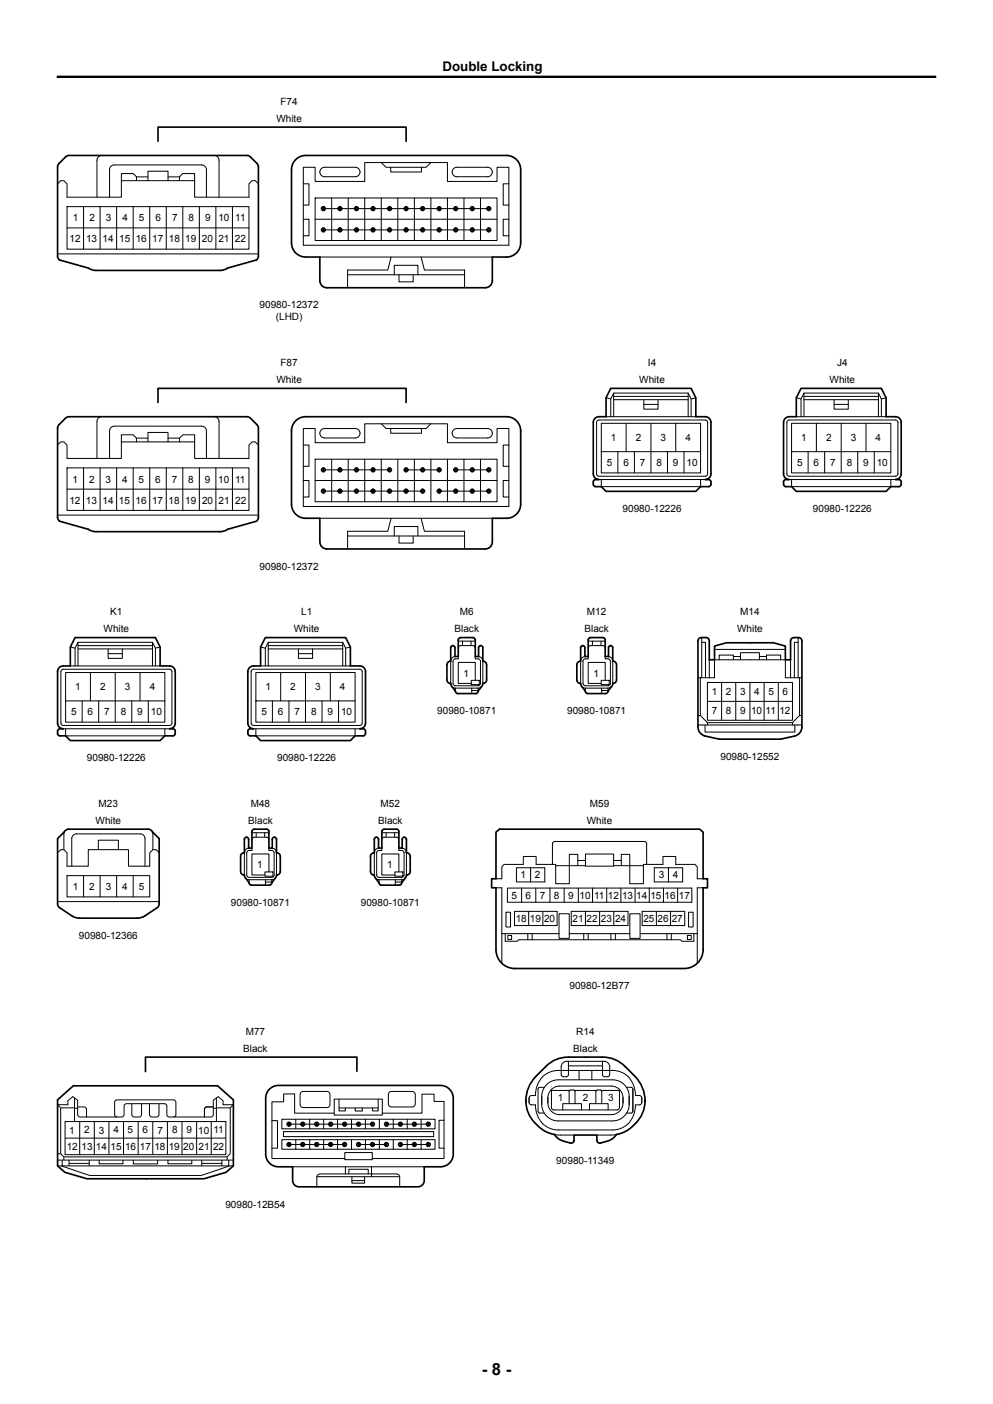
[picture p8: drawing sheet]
<svg xmlns="http://www.w3.org/2000/svg" width="210mm" height="297mm" viewBox="0 0 210 297" stroke-linecap="round" stroke-linejoin="round" font-family="sans-serif">
<g fill="none" stroke="#000" stroke-width=".21">
<path d="M12.2 38.9l.6-.7h.7l.7 .7v2.8h11.5v-3.5h15.5v3.5h11.5v-2.8l.6-.7h.7l.6 .7M21.5 32.9a1 1 0 0 0-1 1v7.8M28.9 38.2v-.8l-.7-.7h-2.5v1.5M28.9 37.4h2.4M31.3 38.2v-2h4.2v2M35.5 37.4h2.5M38 38.2v-.8l.7-.7h2.5v1.5M45.3 32.9a1 1 0 0 1 1 1v7.8M64.1 35.4h2.5v3h10.5v-4h17.5v4h10.5v-3h2.5v16.5h-43.5zM64.1 38.9h1.2v4.5h-1.2M67.9 35.7l.7-.3h6.5a1 1 0 0 1 1 1 1 1 0 0 1-1 1h-6.5a1 1 0 0 1-.9-.6 1 1 0 0 1 .2-1.1zM80.6 34.4l1 1h8.5l1-1"/>
<path d="M82.6 35.4v1h6.5v-1M95.9 35.7l.7-.3h6.5a1 1 0 0 1 1 1 1 1 0 0 1-1 1h-6.5a1 1 0 0 1-.9-.6 1 1 0 0 1 .2-1.1zM107.6 38.9h-1.2v4.5h1.2M12.2 53.7h42.4M14.2 43.7h38.5v9h-38.5zM14.2 48.2h38.5M17.7 43.7v9M21.2 43.7v9M23.2 41.7v-5.8a1 1 0 0 1 1-1h18.5a1 1 0 0 1 1 1v5.8M24.7 43.7v9M28.2 43.7v9M31.7 43.7v9"/>
<path d="M35.2 43.7v9M38.7 43.7v9M42.2 43.7v9M45.7 43.7v9M49.2 43.7v9M64.1 46.4h1.2v3.5h-1.2M66.6 41.9h38.5v9h-38.5zM66.6 46.4h38.5M67.6 54.4h36.5M68.3 44.4v-.6h.2v.6M68.3 48.9v-.6h.2v.6M68.4 44.1h35"/>
<path d="M68.4 48.6h35M70.1 41.9v9M71.8 44.4v-.6h.2v.6M71.8 48.9v-.6h.2v.6M73.5 58.1h24.7M73.6 41.9v9M75.3 44.4v-.6h.2v.6M75.3 48.9v-.6h.2v.6M77.1 41.9v9M78.8 44.4v-.6h.2v.6M78.8 48.9v-.6h.2v.6M80.6 41.9v9"/>
<path d="M82.3 44.4v-.6h.2v.6M82.3 48.9v-.6h.2v.6M82.7 54.4l-.7 2.7h-8.5v3.8M83.4 58.1v-2h5v2M84.1 41.9v9M84.4 58.1v1.5h3v-1.5M85.8 44.4v-.6h.2v.6M85.8 48.9v-.6h.2v.6M87.6 41.9v9M89.1 54.4l.7 2.7h8.4v3.8M89.3 44.4v-.6h.2v.6M89.3 48.9v-.6h.2v.6"/>
<path d="M91.1 41.9v9M92.8 44.4v-.6h.2v.6M92.8 48.9v-.6h.2v.6M94.6 41.9v9M96.3 44.4v-.6h.2v.6M96.3 48.9v-.6h.2v.6M98.1 41.9v9M99.8 44.4v-.6h.2v.6M99.8 48.9v-.6h.2v.6M100.3 48.6a.45 .45 0 0 1-.6 .4 .45 .45 0 0 1-.2-.7 .45 .45 0 0 1 .8 .1v.2M100.3 44.1a.45 .45 0 0 0-.6-.4 .45 .45 0 0 0-.2 .7 .45 .45 0 0 0 .8 0v-.3M101.6 41.9v9"/>
<path d="M103.3 44.4v-.6h.2v.6M103.3 48.9v-.6h.2v.6M107.6 46.4h-1.2v3.5h1.2M12.2 94.1l.6-.6h.7l.7 .6v2.9h11.5v-3.5h15.5v3.5h11.5v-2.9l.6-.6h.7l.6 .6M14.2 99h38.5v9h-38.5zM17.7 99v9M21.2 99v9M21.5 88.1a1 1 0 0 0-1 1v7.9M23.2 97v-5.9a1 1 0 0 1 1-1h18.5a1 1 0 0 1 1 1v5.9M24.7 99v9M28.2 99v9M28.9 93.5v-.8l-.7-.7h-2.5v1.5"/>
<path d="M28.9 92.7h2.4M31.3 93.5v-2h4.2v2M31.7 99v9M35.2 99v9M35.5 92.7h2.5M38 93.5v-.8l.7-.7h2.5v1.5M38.7 99v9M42.2 99v9M45.3 88.1a1 1 0 0 1 1 1v7.9M45.7 99v9M49.2 99v9M64.1 90.6h2.5v3h10.5v-4h17.5v4h10.5v-3h2.5v16.5h-43.5z"/>
<path d="M64.1 94.1h1.2v4.5h-1.2M66.6 97.1h38.5v9h-38.5zM67.9 90.9l.7-.3h6.5a1 1 0 0 1 1 1 1 1 0 0 1-1 1h-6.5a1 1 0 0 1-.9-.6 1 1 0 0 1 .2-1.1zM68.3 99.7v-.6h.2v.6M68.4 99.4h14M70.1 97.1v9M71.8 99.7v-.6h.2v.6M73.6 97.1v9M75.3 99.7v-.6h.2v.6M77.1 97.1v9M78.8 99.7v-.6h.2v.6M80.6 89.6l1 1h8.5l1-1"/>
<path d="M80.6 97.1v9M82.3 99.7v-.6h.2v.6M82.6 90.6v1h6.5v-1M84.1 97.1v9M85.8 99.7v-.6h.2v.6M85.9 99.4h7M87.6 97.1v9M89.3 99.7v-.6h.2v.6M91.1 97.1v9M92.8 99.7v-.6h.2v.6M94.6 97.1v9M95.9 90.9l.7-.3h6.5a1 1 0 0 1 1 1 1 1 0 0 1-1 1h-6.5a1 1 0 0 1-.9-.6 1 1 0 0 1 .2-1.1z"/>
<path d="M96.3 99.7v-.6h.2v.6M96.4 99.4h7M98.1 97.1v9M99.8 99.7v-.6h.2v.6M100.3 99.4a.45 .45 0 0 0-.6-.4 .45 .45 0 0 0-.2 .7 .45 .45 0 0 0 .8-.1v-.2M101.6 97.1v9M103.3 99.7v-.6h.2v.6M107.6 94.1h-1.2v4.5h1.2M126.2 89.1l.5-.3 22.7 .1 .3 .4-.1 11.2-.4 .2h-22.8l-.2-.5zM127.2 95.5h21v4.5h-21zM127.2 95.5v-6h21v6M128.2 88.1h19"/>
<path d="M128.2 84.2l1 .2M129.8 84.6h15.7M129.8 83.9h15.7M129.8 83.2v4.9M130.7 95.5v4.5M132.4 89.5v6M134.2 95.5v4.5M136.2 84.6v2h3v-2M136.2 85.6h3M137.7 89.5v10.5M141.2 95.5v4.5M142.9 89.5v6"/>
<path d="M144.7 95.5v4.5M145.5 83.2v4.9M146.2 88.1v-3.7l-.7-1.2h-15.7l-.6 1.2v3.7M147.2 84.2l-1 .2M166.5 89.1l.4-.3 22.7 .1 .3 .4-.1 11.2-.4 .2h-22.7l-.3-.5zM167.4 95.5h21v4.5h-21zM167.4 95.5v-6h21v6M168.4 88.1h19M168.4 84.2l1 .2M170 84.6h15.8M170 83.9h15.8M170 83.2v4.9"/>
<path d="M170.9 95.5v4.5M172.6 89.5v6M174.4 95.5v4.5M176.4 84.6v2h3v-2M176.4 85.6h3M177.9 89.5v10.5M181.4 95.5v4.5M183.1 89.5v6M184.9 95.5v4.5M185.8 83.2v4.9M186.4 88.1v-3.7l-.6-1.2h-15.8l-.6 1.2v3.7M187.4 84.2l-1 .2"/>
<path d="M12.2 109h42.4M14.2 103.5h38.5M64.1 101.6h1.2v3.5h-1.2M66.6 101.6h38.5M67.6 109.6h36.5M68.3 104.2v-.6h.2v.6M68.4 103.9h21M71.8 104.2v-.6h.2v.6M73.5 113.4h24.7M75.3 104.2v-.6h.2v.6M78.8 104.2v-.6h.2v.6M82.3 104.2v-.6h.2v.6"/>
<path d="M82.7 109.6l-.7 2.8h-8.5v3.7M83.4 113.4v-2h5v2M84.4 113.4v1.5h3v-1.5M85.8 104.2v-.6h.2v.6M89.1 109.6l.7 2.8h8.4v3.7M89.3 104.2v-.6h.2v.6M92.8 104.2v-.6h.2v.6M92.9 103.9h10.5M96.3 104.2v-.6h.2v.6M99.8 104.2v-.6h.2v.6M100.3 103.9a.45 .45 0 0 1-.6 .4 .45 .45 0 0 1-.2-.7 .45 .45 0 0 1 .8 .1v.2M103.3 104.2v-.6h.2v.6"/>
<path d="M107.6 101.6h-1.2v3.5h1.2M126.7 101.4h22.5M127.2 101.4v1.5h21v-1.5M166.9 101.4h22.5M167.4 101.4v1.5h21v-1.5M14.9 136.9l1 .2M16.5 137.3h15.7M16.5 136.6h15.7M16.5 135.9v5M22.9 137.3v2h3v-2M22.9 138.3h3M32.2 135.9v5"/>
<path d="M33.9 136.9l-1 .2M55.1 136.9l1 .2M56.7 137.3h15.8M56.7 136.6h15.8M56.7 135.9v5M63.1 137.3v2h3v-2M63.1 138.3h3M72.5 135.9v5M74.1 136.9l-1 .2M96.2 138.9a.99 .99 0 0 0-.9 1v4.7M96.9 138.9v.5h-.8l-.3 .5 .1 4.9 .4 .3h4.8l.4-.3 .1-.2v-4.7l-.2-.5h-.9v-.5M96.9 135.6h3.6"/>
<path d="M97.8 135.6v1M99.6 135.6v1M100.5 137.1l-.2-.5h-.3h-2.6l-.4 .2-.1 .3M101.2 138.9a.99 .99 0 0 1 .9 1v4.7M123.7 138.9a.99 .99 0 0 0-.9 1v4.7M124.4 138.9v.5h-.9l-.2 .5 .1 4.9 .4 .3h4.8l.4-.3 .1-.2v-4.7l-.3-.5h-.8v-.5M124.4 135.6h3.6M125.3 135.6v1M127.1 135.6v1M128 137.1l-.3-.5h-.2h-2.6l-.4 .2-.1 .3M128.7 138.9a.99 .99 0 0 1 .9 1v4.7M148.4 135.9h.8v7.5"/>
<path d="M148.4 134.9v8.5M150 139.6v3.8M151.1 137.4h15M152.1 139.6v-1h3v1M155.1 138.9h1.5M156.6 139.6v-1.5h4v1.5M160.6 138.9h1.5M162.1 139.6v-1h3v1M167.2 139.6v3.8M168.8 135.9h-.8v7.5M168.8 134.9v8.5M12.9 141.8l.5-.2h22.7l.3 .5-.1 11.1-.4 .3-22.8-.1-.2-.4z"/>
<path d="M13.4 154.2h22.5M13.9 148.3h21v4.5h-21zM13.9 148.3v-6h21v6M13.9 154.2v1.5h21v-1.5M14.9 140.9h19M17.4 148.3v4.5M19.1 142.3v6M20.9 148.3v4.5M24.4 142.3v10.5M27.9 148.3v4.5M29.6 142.3v6M31.4 148.3v4.5"/>
<path d="M32.9 140.9v-3.8l-.7-1.2h-15.7l-.6 1.2v3.8M53.2 141.8l.4-.2h22.8l.2 .5-.1 11.1-.4 .3-22.7-.1-.3-.4zM53.6 154.2h22.5M54.1 148.3h21v4.5h-21zM54.1 148.3v-6h21v6M54.1 154.2v1.5h21v-1.5M55.1 140.9h19M57.6 148.3v4.5M59.4 142.3v6M61.1 148.3v4.5M64.6 142.3v10.5M68.1 148.3v4.5"/>
<path d="M69.9 142.3v6M71.6 148.3v4.5M73.1 140.9v-3.8l-.6-1.2h-15.8l-.6 1.2v3.8M95.6 145.3l.7 .3M96.3 145.6h4.8M96.3 145.6v.6M99.7 143.9h1.7v.9h-1.7zM99.8 145.6v1.1M99.8 146.1h1.3M100.5 143.9v-3.8h-3.6v4.5h2.8M101.1 145.6v.6M101.8 145.3l-.7 .3"/>
<path d="M123.1 145.3l.7 .3M123.8 145.6h4.8M123.8 145.6v.6M127.1 143.9h1.7v.9h-1.7zM127.2 146.1h1.4M127.2 145.6v1.1M128 143.9v-3.8h-3.6v4.5h2.7M128.6 145.6v.6M129.3 145.3l-.7 .3M147.6 143.4h3.5v-3.8h15v3.8h3.5M147.6 153.4h22M147.6 151.4h.5"/>
<path d="M148.1 151.4l1.5 1.5M148.1 143.4v8M149.1 153.4v1.5h19v-1.5M149.6 144.4h18v8h-18zM149.6 148.4h18M149.6 152.9h18M149.6 152.9v.5M152.6 144.4v8M155.6 144.4v8M158.6 144.4v8M161.6 144.4v8M164.6 144.4v8"/>
<path d="M167.6 152.9v.5M169.1 151.4h.5M169.1 151.4l-1.5 1.5M169.1 143.4v8M13.6 176l-.1 3.7M20.8 179.7v-2h4.2v2M32.2 176l.1 3.7M52.6 179.4a.99 .99 0 0 0-.9 1v4.7M53.3 179.4v.5l-.9 .1-.2 .4v4.9l.5 .3h4.8l.4-.3 .1-.2v-4.7l-.3-.4-.8-.1v-.5M53.3 176.2h3.6M54.2 176.2v.9M56 176.2v.9"/>
<path d="M56.9 177.6l-.3-.4-.2-.1h-2.6l-.5 .2v.3M57.6 179.4a.99 .99 0 0 1 .9 1v4.7M80.1 179.4a.99 .99 0 0 0-.9 1v4.7M80.8 179.4v.5l-.9 .1-.2 .4v4.9l.5 .3h4.8l.4-.3 .1-.2v-4.7l-.3-.4-.8-.1v-.5M80.8 176.2h3.6M81.7 176.2v.9M83.5 176.2v.9M84.4 177.6l-.3-.4-.2-.1h-2.6l-.5 .2v.3M85.1 179.4a.99 .99 0 0 1 .9 1v4.7M12.2 180.4l.6-.7h.7l.7 .7v2.8h4.5v-3.5h8.5v3.5h4.5v-2.8l.6-.7h.7l.7 .7M12.2 190.7h21.5M14.2 185.2h17.5v4.5h-17.5z"/>
<path d="M15.2 183.2v-5.8a1 1 0 0 1 1-1h13.5a1 1 0 0 1 1 1v5.8M17.7 185.2v4.5M21.2 185.2v4.5M24.7 185.2v4.5M28.2 185.2v4.5M52 185.8l.7 .3M52.7 186.1h4.8M52.7 186.1v.6M56 184.4h1.7v.9h-1.7zM56.1 186.1v1.1M56.1 186.6h1.4M56.9 184.4v-3.8h-3.6v4.5h2.7"/>
<path d="M57.5 186.1v.6M58.2 185.8l-.7 .3M79.4 185.8l.8 .3M80.2 186.1h4.8M80.2 186.1v.6M83.5 184.4h1.7v.9h-1.7zM83.6 186.6h1.4M83.6 186.1v1.1M84.4 184.4v-3.8h-3.6v4.5h2.7M85 186.1v.6M85.7 185.8l-.7 .3M104.9 187.8h1.2v16"/>
<path d="M106.1 197.5h12.1M106.9 197.5v1.6h2.5l.3-.3h2.8M107 193h1v3.1h-1zM107.3 187.9h39v3h-39zM107.4 197.9h.8v.8h-.8zM108.8 192.8h9v3h-9zM109.2 183.6h6v3h-6zM110.3 187.9v3M111.6 197.5v1.3M111.8 192.8v3M112.2 183.6v3M112.5 197.5v1.3"/>
<path d="M113.3 187.9v3M114.8 192.8v3M116.3 187.9v3M116.8 182.9v-4.4l.1-.2 .4-.3h19l.4 .3 .1 .2v4.4M117.5 183.1h6.3M118.2 193.3h2.2v5.2h-2.2zM119.3 187.9v3M120.4 197.5h12.8M120.8 192.8h12v3h-12zM122.2 183.1v-2.4h-1.8v6.2h-2.9v-4h-4.1v-1.7h-2.7v1.7h-4.1l-.5 .5v2.5h-1.2M122.2 182h1.6M122.3 187.9v3"/>
<path d="M123.5 197.5v1.3M123.8 192.8v3M123.8 180.7h6v2.5h-6zM124.4 197.5v1.3M125.3 187.9v3M126.8 192.8v3M128.3 187.9v3M129.2 197.5v1.3M129.8 183.1h6.3M129.8 182h1.6M129.8 192.8v3M130.1 197.5v1.3"/>
<path d="M131.3 187.9v3M133.2 193.3h2.2v5.2h-2.2zM134.3 187.9v3M135.4 197.5h12.1M135.8 192.8h9v3h-9zM136.8 182.9h-.7v4h-2.9v-6.2h-1.8v2.4M136.8 182.9h3.4v-1.7h2.7v1.7h4.1l.5 .5v2.5h1.2M137.3 187.9v3M138.4 183.6h6v3h-6zM138.8 192.8v3M140.3 187.9v3M141 197.5v1.3"/>
<path d="M141.4 183.6v3M141.8 192.8v3M142 197.5v1.3M143.3 187.9v3M145.4 197.9h.8v.8h-.8zM145.6 193h1v3.1h-1zM146.7 197.5v1.6h-2.5l-.3-.3h-31.4M148.7 187.8h-1.2v16M12.8 234.4l-.6-.7h2.2v-.9l1-.8 1 .8v3l.3 .4 .2 .1 9.1-.1 .2-.4 .1-2.1 .4-.2h8.3l.3 .5 .1 2 .4 .3h8.8l.4-.3 .1-.2v-3l1-.8 1.1 .8v.9h2.2l-.7 .7M12.8 234.4h3M12.8 234.4v9.7M13.8 237.3h34v7h-34z"/>
<path d="M15.8 232.3v5M15.8 234.4h.6M16.4 234.2h1.4l.4 .2 .1 1.9M16.9 237.3v7M19.9 237.3v7M23 237.3v7M24.7 236.3l-.2-.1-.3-.4v-2.6l.1-.3 .4-.2h12.3l.2 .5v2.6l-.1 .2-.4 .3M26.1 237.3v7M27.9 233.5v2.3l.2 .4 .3 .1h1l.5-.3v-2.5M29.2 237.3v7M31.6 233.5v2.3l.3 .4 .2 .1h1l.5-.3v-2.5M32.3 237.3v7"/>
<path d="M35.4 237.3v7M38.5 237.3v7M41.6 237.3v7M44.7 237.3v7M45.1 234.2h-1.4l-.4 .2-.1 1.9M45.1 234.4h.7M45.8 234.4h2.9M45.8 232.3v5M48.7 234.4v9.7l-.7 .6M57.5 237.1h1.2v5.8h-1.2M59.6 236.8h32.4v2h-32.4zM59.9 239.4h31.8v1h-31.8z"/>
<path d="M61 238.1v-.6h.2v.6M61.1 237.8h17.7M62.6 236.8v2M63.7 231.1l.4-.2h5a.67 .67 0 0 1 .7 .7v2a.67 .67 0 0 1-.7 .7h-5a.67 .67 0 0 1-.6-.7v-2zM63.9 238.1v-.6h.2v.6M65.5 236.8v2M66.9 238.1v-.6h.2v.6M68.4 236.8v2M69.8 238.1v-.6h.2v.6M70.7 232.5h10.2v3.4h-10.2zM70.7 235.5h-8.4v-4.1h-2.3v1.7h-2.5v12h15.4M71.4 236.8v2"/>
<path d="M71.7 232.5v2.5h1.3v-.6M71.7 234.4h8.3M72.8 238.1v-.6h.2v.6M74.3 236.8v2M75.1 234.4v.6h1.5v-.6M75.7 238.1v-.6h.2v.6M77.3 236.8v2M78.7 238.1v-.6h.2v.6M80 232.5v2.5h-1.2v-.6M80.2 236.8v2M80.9 235.5h8.3v-4h2.6v1.5h2.1v12.1h-15.2M81.6 238.1v-.6h.2v.6"/>
<path d="M81.7 237.8h8.9M82.3 231.1l.5-.2h4.3a.67 .67 0 0 1 .7 .7v1.9a.68 .68 0 0 1-.7 .7h-4.3a.67 .67 0 0 1-.7-.7v-1.9zM83.2 236.8v2M84.6 238.1v-.6h.2v.6M86.1 236.8v2M87.5 238.1v-.6h.2v.6M89.1 236.8v2M90.5 238.1v-.6h.2v.6M93.9 237h-1.1v5.9h1.1M114.8 227.7l1.5-.9 1.2-.3 12-.1a4.9 4.9 0 0 1 4.9 5.3h.8l.5 .3v1.2l-.2 .5h-1.1a5 5 0 0 1-4.9 5.3h-11.4a4.9 4.9 0 0 1-4.9-5.3h-.8l-.4-.2-.1-1.2 .3-.5 1-.1 .2-1.2 .3-1.2zM115.1 230h-1l-.3 .4v4.7l.2 .3 1.1 .1M115.6 229.4a3.5 3.5 0 0 1 2.5-1h11.5a3.5 3.5 0 0 1 3.5 3.5 4.8 4.8 0 0 1-1.1 4.2 3.5 3.5 0 0 1-2.4 1h-11.5a3.5 3.5 0 0 1-3.5-3.5 4.8 4.8 0 0 1 1-4.2z"/>
<path d="M116.8 230.3l1-.5 .6-.1h10.9a2.5 2.5 0 0 1 2.5 2.5 2.83 2.83 0 0 1-2 3.5l-11.4 .1a2.5 2.5 0 0 1-2.5-2.5 3.1 3.1 0 0 1 .9-3zM117.3 240l4.1 .1M119 234.8v-1.3h4v1.3M120.2 224.5v3.1a1.12 1.12 0 0 1-1.3 .1l-.2-.4v-1.6a1.17 1.17 0 0 1 1.2-1.2h7.9a1.17 1.17 0 0 1 1.1 1.2v1.9a1.12 1.12 0 0 1-1.3 .1l-.2-.4v-2.8M120.2 225.5h7.2M120.4 233.5v-2.8l.3-.1h.6l.3 .3v2.6M120.5 230.7h-3.9v3.6l.3 .4h13.9l.2-.4v-3.6h-3.8M121.5 230.7h4.6M122.5 226.4v2M124.7 234.8v-1.3h3.9v1.3M125.2 226.4v2M126 233.5v-2.6l.4-.3h.5l.3 .1 .1 2.8"/>
<path d="M130.4 240l-4.2 .1M132.5 230h1l.3 .4v4.7l-.1 .3-1.2 .1M12.2 245.4h37.2M12.2 246.6h37.2M12.2 244.1h.6M12.8 244.1l.7 .6M13 246.6l5.9 2.1h23.7l6-2.1M13.2 245.4v1.2M13.5 244.7h34.5M13.5 244.7v.7M13.8 240.8h34M14.6 245.4v1.2"/>
<path d="M14.6 246.1h4.3M18.9 245.4v1.2M21 245.4v.8h5v-.8M28.2 245.4v.8h5.1v-.8M35.5 245.4v.8h5.1v-.8M42.7 246.1h4.2M42.7 245.4v1.2M46.9 245.4v1.2M48 244.7v.7M48.4 245.4v1.2M59.6 241.1h32.4v2h-32.4zM61 242.4v-.6h.2v.6"/>
<path d="M61.1 242.1h11.8M61.9 246.8h27.8M62.6 241.1v2M63.9 242.4v-.6h.2v.6M65.5 241.1v2M66.9 242.4v-.6h.2v.6M67 251.1v-2.1a.68 .68 0 0 1 .7-.7h16.2a.68 .68 0 0 1 .6 .7v2.1M67 248.9h17.5M68.4 241.1v2M69.8 242.4v-.6h.2v.6M71.4 241.1v2M72.8 242.4v-.6h.2v.6"/>
<path d="M72.9 243.8h5.8v1.5h-5.8zM73 246.8v1.5M73.8 248.3v-1h4.1v1M74.3 241.1v2M74.4 248.9v1.4h2.7v-1.4M74.4 249.7h2.7M75.7 242.4v-.6h.2v.6M75.8 242.1h5.9M77.3 241.1v2M78.6 246.8v2.1M78.7 242.4v-.6h.2v.6M80.2 241.1v2"/>
<path d="M81.6 242.4v-.6h.2v.6M83.2 241.1v2M84.6 242.4v-.6h.2v.6M84.7 242.1h5.9M86.1 241.1v2M87.5 242.4v-.6h.2v.6M89.1 241.1v2M90.5 242.4v-.6h.2v.6"/>
<circle cx="68.4" cy="48.6" r=".45"/>
<circle cx="68.4" cy="48.6" r=".34"/>
<circle cx="68.4" cy="44.1" r=".45"/>
<circle cx="68.4" cy="44.1" r=".34"/>
<circle cx="71.9" cy="48.6" r=".45"/>
<circle cx="71.9" cy="48.6" r=".34"/>
<circle cx="71.9" cy="44.1" r=".45"/>
<circle cx="71.9" cy="44.1" r=".34"/>
<circle cx="75.4" cy="48.6" r=".45"/>
<circle cx="75.4" cy="48.6" r=".34"/>
<circle cx="75.4" cy="44.1" r=".45"/>
<circle cx="75.4" cy="44.1" r=".34"/>
<circle cx="78.9" cy="48.6" r=".45"/>
<circle cx="78.9" cy="48.6" r=".34"/>
<circle cx="78.9" cy="44.1" r=".45"/>
<circle cx="78.9" cy="44.1" r=".34"/>
<circle cx="82.4" cy="48.6" r=".45"/>
<circle cx="82.4" cy="48.6" r=".34"/>
<circle cx="82.4" cy="44.1" r=".45"/>
<circle cx="82.4" cy="44.1" r=".34"/>
<circle cx="85.9" cy="48.6" r=".45"/>
<circle cx="85.9" cy="48.6" r=".34"/>
<circle cx="85.9" cy="44.1" r=".45"/>
<circle cx="85.9" cy="44.1" r=".34"/>
<circle cx="89.4" cy="48.6" r=".45"/>
<circle cx="89.4" cy="48.6" r=".34"/>
<circle cx="89.4" cy="44.1" r=".45"/>
<circle cx="89.4" cy="44.1" r=".34"/>
<circle cx="92.9" cy="48.6" r=".45"/>
<circle cx="92.9" cy="48.6" r=".34"/>
<circle cx="92.9" cy="44.1" r=".45"/>
<circle cx="92.9" cy="44.1" r=".34"/>
<circle cx="96.4" cy="48.6" r=".45"/>
<circle cx="96.4" cy="48.6" r=".34"/>
<circle cx="96.4" cy="44.1" r=".45"/>
<circle cx="96.4" cy="44.1" r=".34"/>
<circle cx="99.9" cy="48.6" r=".34"/>
<circle cx="99.9" cy="44.1" r=".34"/>
<circle cx="103.4" cy="48.6" r=".45"/>
<circle cx="103.4" cy="48.6" r=".34"/>
<circle cx="103.4" cy="44.1" r=".45"/>
<circle cx="103.4" cy="44.1" r=".34"/>
<circle cx="68.4" cy="99.4" r=".45"/>
<circle cx="68.4" cy="99.4" r=".34"/>
<circle cx="71.9" cy="99.4" r=".45"/>
<circle cx="71.9" cy="99.4" r=".34"/>
<circle cx="75.4" cy="99.4" r=".45"/>
<circle cx="75.4" cy="99.4" r=".34"/>
<circle cx="78.9" cy="99.4" r=".45"/>
<circle cx="78.9" cy="99.4" r=".34"/>
<circle cx="82.4" cy="99.4" r=".45"/>
<circle cx="82.4" cy="99.4" r=".34"/>
<circle cx="85.9" cy="99.4" r=".45"/>
<circle cx="85.9" cy="99.4" r=".34"/>
<circle cx="89.4" cy="99.4" r=".45"/>
<circle cx="89.4" cy="99.4" r=".34"/>
<circle cx="92.9" cy="99.4" r=".45"/>
<circle cx="92.9" cy="99.4" r=".34"/>
<circle cx="96.4" cy="99.4" r=".45"/>
<circle cx="96.4" cy="99.4" r=".34"/>
<circle cx="99.9" cy="99.4" r=".34"/>
<circle cx="103.4" cy="99.4" r=".45"/>
<circle cx="103.4" cy="99.4" r=".34"/>
<circle cx="68.4" cy="103.9" r=".45"/>
<circle cx="68.4" cy="103.9" r=".34"/>
<circle cx="71.9" cy="103.9" r=".45"/>
<circle cx="71.9" cy="103.9" r=".34"/>
<circle cx="75.4" cy="103.9" r=".45"/>
<circle cx="75.4" cy="103.9" r=".34"/>
<circle cx="78.9" cy="103.9" r=".45"/>
<circle cx="78.9" cy="103.9" r=".34"/>
<circle cx="82.4" cy="103.9" r=".45"/>
<circle cx="82.4" cy="103.9" r=".34"/>
<circle cx="85.9" cy="103.9" r=".45"/>
<circle cx="85.9" cy="103.9" r=".34"/>
<circle cx="89.4" cy="103.9" r=".45"/>
<circle cx="89.4" cy="103.9" r=".34"/>
<circle cx="92.9" cy="103.9" r=".45"/>
<circle cx="92.9" cy="103.9" r=".34"/>
<circle cx="96.4" cy="103.9" r=".45"/>
<circle cx="96.4" cy="103.9" r=".34"/>
<circle cx="99.9" cy="103.9" r=".34"/>
<circle cx="103.4" cy="103.9" r=".45"/>
<circle cx="103.4" cy="103.9" r=".34"/>
<circle cx="61.1" cy="237.8" r=".45"/>
<circle cx="61.1" cy="237.8" r=".35"/>
<circle cx="64" cy="237.8" r=".45"/>
<circle cx="64" cy="237.8" r=".35"/>
<circle cx="67" cy="237.8" r=".45"/>
<circle cx="67" cy="237.8" r=".35"/>
<circle cx="69.9" cy="237.8" r=".45"/>
<circle cx="69.9" cy="237.8" r=".35"/>
<circle cx="72.9" cy="237.8" r=".45"/>
<circle cx="72.9" cy="237.8" r=".35"/>
<circle cx="75.8" cy="237.8" r=".45"/>
<circle cx="75.8" cy="237.8" r=".35"/>
<circle cx="78.8" cy="237.8" r=".45"/>
<circle cx="78.8" cy="237.8" r=".35"/>
<circle cx="81.7" cy="237.8" r=".35"/>
<circle cx="81.7" cy="237.8" r=".45"/>
<circle cx="84.7" cy="237.8" r=".45"/>
<circle cx="84.7" cy="237.8" r=".35"/>
<circle cx="87.6" cy="237.8" r=".45"/>
<circle cx="87.6" cy="237.8" r=".35"/>
<circle cx="90.6" cy="237.8" r=".35"/>
<circle cx="90.6" cy="237.8" r=".45"/>
<circle cx="61.1" cy="242.1" r=".45"/>
<circle cx="61.1" cy="242.1" r=".35"/>
<circle cx="64" cy="242.1" r=".45"/>
<circle cx="64" cy="242.1" r=".35"/>
<circle cx="67" cy="242.1" r=".45"/>
<circle cx="67" cy="242.1" r=".35"/>
<circle cx="69.9" cy="242.1" r=".45"/>
<circle cx="69.9" cy="242.1" r=".35"/>
<circle cx="72.9" cy="242.1" r=".45"/>
<circle cx="72.9" cy="242.1" r=".35"/>
<circle cx="75.8" cy="242.1" r=".45"/>
<circle cx="75.8" cy="242.1" r=".35"/>
<circle cx="78.8" cy="242.1" r=".45"/>
<circle cx="78.8" cy="242.1" r=".35"/>
<circle cx="81.7" cy="242.1" r=".35"/>
<circle cx="81.7" cy="242.1" r=".45"/>
<circle cx="84.7" cy="242.1" r=".45"/>
<circle cx="84.7" cy="242.1" r=".35"/>
<circle cx="87.6" cy="242.1" r=".45"/>
<circle cx="87.6" cy="242.1" r=".35"/>
<circle cx="90.6" cy="242.1" r=".35"/>
<circle cx="90.6" cy="242.1" r=".45"/>
</g>
<g fill="none" stroke="#000" stroke-width=".35">
<path d="M13.9 33.2l.7-.3h37.6l.5 .1 1.7 1.6 .2 .7v18.9l-.1 .4-.3 .4-6 1.7-1 .4-.7 .1h-26.5l-7.4-2.2-.3-.4-.1-.4v-18.9l.3-.7zM33.4 29.9v-3h52.5v3M62.3 34a2.99 2.99 0 0 1 2.3-1.1h42.5a3 3 0 0 1 3 3v15.5a3 3 0 0 1-3 3h-3v5a1.5 1.5 0 0 1-1.5 1.5h-33.5a1.5 1.5 0 0 1-1.5-1.5v-5h-3a3 3 0 0 1-3-3v-15.5l.1-.7zM13.9 88.4l.7-.3h37.6l.5 .2 1.7 1.6 .2 .7v18.8l-.1 .5-.3 .4-6 1.7-1 .4-.7 .1-26.5-.1-7.4-2.1-.3-.4-.1-.5v-18.8l.3-.7zM33.4 85.2v-3h52.5v3M62.3 89.3a2.99 2.99 0 0 1 2.3-1.2h42.5a3 3 0 0 1 3 3v15.5a3 3 0 0 1-3 3h-3v5a1.5 1.5 0 0 1-1.5 1.5h-33.5a1.5 1.5 0 0 1-1.5-1.5v-5h-3a3 3 0 0 1-3-3v-15.5l.1-.6zM129.2 82.2h17l1 2v3.9h2a1.2 1.2 0 0 1 1.2 1.2v10.9a1.2 1.2 0 0 1-1.2 1.2l.9 .1a.97 .97 0 0 1 0 1.4h-1.9l-1 1h-19l-1-1h-1.5a.97 .97 0 0 1 0-1.4l1-.1a1.2 1.2 0 0 1-1.2-1.2v-10.9a1.2 1.2 0 0 1 1.2-1.2h1.5v-3.9zM169.4 82.2h17l1 2v3.9h2a1.2 1.2 0 0 1 1.2 1.2v10.9a1.2 1.2 0 0 1-1.2 1.2l.9 .1a.97 .97 0 0 1 0 1.4h-1.9l-1 1h-19l-1-1h-1.4a.97 .97 0 0 1 0-1.4l.9-.1a1.2 1.2 0 0 1-1.2-1.2v-10.9a1.2 1.2 0 0 1 1.2-1.2h1.5v-3.9zM15.9 134.9h17l1 2v4h2a1.2 1.2 0 0 1 1.2 1.2v10.9a1.2 1.2 0 0 1-1.2 1.2h.9a.97 .97 0 0 1 0 1.4l-1.9 .1-1 1h-19l-1-1-1.5-.1a.97 .97 0 0 1 0-1.4h1a1.2 1.2 0 0 1-1.2-1.2v-10.9a1.2 1.2 0 0 1 1.2-1.2h1.5v-4zM56.1 134.9h17l1 2v4h2a1.2 1.2 0 0 1 1.2 1.2v10.9a1.2 1.2 0 0 1-1.2 1.2h1a.97 .97 0 0 1 0 1.4l-2 .1-1 1h-19l-1-1-1.4-.1a.97 .97 0 0 1 0-1.4h.9a1.2 1.2 0 0 1-1.2-1.2v-10.9a1.2 1.2 0 0 1 1.2-1.2h1.5v-4zM97 135.1l.4-.2h2.6l.4 .2 .1 3.8h.7v-1.9a.45 .45 0 0 1 .5-.4 .45 .45 0 0 1 .4 .4l.1 2.9a.75 .75 0 0 1 .7 .7v3.2a.75 .75 0 0 1-.8 .8 2.53 2.53 0 0 1-1 1.6l-.1 .3-.4 .2h-3.8l-.2-.1-.3-.4a2.52 2.52 0 0 1-1-1.6 .75 .75 0 0 1-.8-.8v-3.2a.75 .75 0 0 1 .8-.7v-2.9a.45 .45 0 0 1 .5-.4 .45 .45 0 0 1 .4 .4v1.9h.7zM124.5 135.1l.4-.2h2.6l.4 .2 .1 3.8h.7v-1.9a.45 .45 0 0 1 .4-.4 .45 .45 0 0 1 .5 .4v2.9a.75 .75 0 0 1 .8 .7v3.2a.75 .75 0 0 1-.8 .8 2.53 2.53 0 0 1-1 1.6l-.1 .3-.4 .2h-3.8l-.3-.1-.2-.4a2.52 2.52 0 0 1-1-1.6h-.1a.75 .75 0 0 1-.7-.8v-3.2a.75 .75 0 0 1 .8-.7v-2.9a.45 .45 0 0 1 .4-.4 .45 .45 0 0 1 .5 .4v1.9h.7z"/>
<path d="M147.8 135.1a1.97 1.97 0 0 1 2 0l.2 .5v4h1.1v-2.9l2.5-.7h10l2.5 .7v2.9h1.1v-4a.7 .7 0 0 1 .7-.7h1a.7 .7 0 0 1 .7 .7v18.2a1.98 1.98 0 0 1-1.6 1.9l-2.9 .7h-13l-2.9-.7a1.98 1.98 0 0 1-1.6-1.9v-18.2zM13.8 175.7l.7-.3h16.8l.6 .2 1.8 1.8v13.8l-.3 .7-3 2-1.4 .3h-12.5l-1-.3-2.9-1.9-.3-.3-.1-.5v-13.8zM80.8 175.7l.5-.3h2.6l.4 .3 .1 3.7h.7v-1.8a.45 .45 0 0 1 .4-.5 .45 .45 0 0 1 .5 .5v2.8a.75 .75 0 0 1 .8 .7v3.2a.75 .75 0 0 1-.8 .8 2.53 2.53 0 0 1-1 1.6l-.1 .3-.4 .2h-3.8h-.3l-.2-.5a2.52 2.52 0 0 1-1-1.6h-.1a.75 .75 0 0 1-.7-.8v-3.2a.75 .75 0 0 1 .8-.7v-2.8a.45 .45 0 0 1 .4-.5 .45 .45 0 0 1 .5 .5v1.8h.7zM104.9 176l.7-.6h42.4l.7 .6v9.9h.9v1.9h-.9v13.1a4 4 0 0 1-4 4h-35.8a4 4 0 0 1-4-4v-13.1h-.9v-1.9h.9zM51.6 180.4a.75 .75 0 0 0-.7 .7v3.2a.75 .75 0 0 0 .7 .8M51.6 180.4h.1M51.6 185.1h.1M51.7 180.4v-2.8a.45 .45 0 0 1 .4-.5 .45 .45 0 0 1 .5 .5v1.8h.7v-3.5v-.2l.5-.3h2.6l.4 .3 .1 3.7h.7v-1.8a.45 .45 0 0 1 .4-.5 .45 .45 0 0 1 .5 .5v2.8a.75 .75 0 0 1 .8 .7v3.2a.75 .75 0 0 1-.8 .8 2.53 2.53 0 0 1-1 1.6l-.1 .3-.4 .2h-3.8h-.3l-.2-.5a2.53 2.53 0 0 1-1-1.6M12.2 232.7l3.3-3h30.5l3.4 3v13.9l-1.6 1.4-4.7 1.4h-24.7l-4.7-1.4-1.5-1.4zM57.2 230.2l1.1-.5 .6-.1h34.3a2.7 2.7 0 0 1 2.7 2.7v11.8a2.7 2.7 0 0 1-2.7 2.7h-3.5v2.9a1.35 1.35 0 0 1-1.3 1.4h-25.2a1.35 1.35 0 0 1-1.3-1.4v-2.9h-3a2.7 2.7 0 0 1-2.7-2.7v-11.8a2.7 2.7 0 0 1 1-2.1zM75.5 226.6v-3h-44.7v3.1M115.4 225.6a6.6 6.6 0 0 1 4.8-2h7.2a6.6 6.6 0 0 1 4.8 2 12.7 12.7 0 0 1 3.7 4.5l.4 1.4 .1 1.5v-.2a7.8 7.8 0 0 1-6 7.2l-.7 .7a5.6 5.6 0 0 1-2.8 1.1h-.1a.6 .6 0 0 1-.6-.6v-1.1h-4.8v1.3a.6 .6 0 0 1-.8 .4 4.3 4.3 0 0 1-3.3-1.8 7.8 7.8 0 0 1-6.1-7.2v.2a7.4 7.4 0 0 1 2.3-5.4z"/>
</g>
<path d="M12 16.3h186" fill="none" stroke="#000" stroke-width=".5"/>
<text font-size="3.5" x="101.9" y="290.9">- 8 -</text>
<text font-size="2.8" x="93.6" y="15.1">Double Locking</text>
<g font-size="2.1">
<text x="59.3" y="22.2">F74</text>
<text x="58.4" y="25.7">White</text>
<text x="15.4" y="46.7">1</text>
<text x="18.9" y="46.7">2</text>
<text x="22.4" y="46.7">3</text>
<text x="25.9" y="46.7">4</text>
<text x="29.4" y="46.7">5</text>
<text x="32.9" y="46.7">6</text>
<text x="36.4" y="46.7">7</text>
<text x="39.9" y="46.7">8</text>
<text x="43.4" y="46.7">9</text>
<text x="46.2" y="46.7">10</text>
<text x="49.8" y="46.7">11</text>
<text x="14.7" y="51.2">12</text>
<text x="18.2" y="51.2">13</text>
<text x="21.7" y="51.2">14</text>
<text x="25.2" y="51.2">15</text>
<text x="28.7" y="51.2">16</text>
<text x="32.2" y="51.2">17</text>
<text x="35.7" y="51.2">18</text>
<text x="39.2" y="51.2">19</text>
<text x="42.7" y="51.2">20</text>
<text x="46.2" y="51.2">21</text>
<text x="49.7" y="51.2">22</text>
<text x="54.9" y="65.2">90980-12372</text>
<text x="58.3" y="67.8">(LHD)</text>
<text x="59.3" y="77.5">F87</text>
<text x="137" y="77.5">I4</text>
<text x="177" y="77.5">J4</text>
<text x="58.4" y="81">White</text>
<text x="135.2" y="81">White</text>
<text x="175.4" y="81">White</text>
<text x="129.2" y="93.3">1</text>
<text x="134.5" y="93.3">2</text>
<text x="139.7" y="93.3">3</text>
<text x="144.9" y="93.3">4</text>
<text x="169.4" y="93.3">1</text>
<text x="174.7" y="93.3">2</text>
<text x="179.9" y="93.3">3</text>
<text x="185.2" y="93.3">4</text>
<text x="128.3" y="98.5">5</text>
<text x="131.8" y="98.5">6</text>
<text x="135.3" y="98.5">7</text>
<text x="138.8" y="98.5">8</text>
<text x="142.3" y="98.5">9</text>
<text x="145.2" y="98.5">10</text>
<text x="168.6" y="98.5">5</text>
<text x="172.1" y="98.5">6</text>
<text x="175.6" y="98.5">7</text>
<text x="179.1" y="98.5">8</text>
<text x="182.6" y="98.5">9</text>
<text x="185.4" y="98.5">10</text>
<text x="14.7" y="106.6">12</text>
<text x="15.3" y="102.1">1</text>
<text x="18.2" y="106.6">13</text>
<text x="18.8" y="102.1">2</text>
<text x="21.7" y="106.6">14</text>
<text x="22.3" y="102.1">3</text>
<text x="25.2" y="106.6">15</text>
<text x="25.8" y="102.1">4</text>
<text x="28.7" y="106.6">16</text>
<text x="29.3" y="102.1">5</text>
<text x="32.2" y="106.6">17</text>
<text x="32.8" y="102.1">6</text>
<text x="35.7" y="106.6">18</text>
<text x="36.3" y="102.1">7</text>
<text x="39.2" y="106.6">19</text>
<text x="39.8" y="102.1">8</text>
<text x="42.7" y="106.6">20</text>
<text x="43.3" y="102.1">9</text>
<text x="46.2" y="102.1">10</text>
<text x="46.2" y="106.6">21</text>
<text x="49.7" y="106.6">22</text>
<text x="49.7" y="102.1">11</text>
<text x="131.7" y="108.3">90980-12226</text>
<text x="171.9" y="108.3">90980-12226</text>
<text x="54.9" y="120.5">90980-12372</text>
<text x="23.3" y="130.2">K1</text>
<text x="63.7" y="130.2">L1</text>
<text x="97.2" y="130.2">M6</text>
<text x="124.1" y="130.2">M12</text>
<text x="156.5" y="130.2">M14</text>
<text x="21.9" y="133.7">White</text>
<text x="62.1" y="133.7">White</text>
<text x="96.1" y="133.7">Black</text>
<text x="123.6" y="133.7">Black</text>
<text x="155.9" y="133.7">White</text>
<text x="98" y="143.2">1</text>
<text x="125.5" y="143.2">1</text>
<text x="15.9" y="146">1</text>
<text x="21.2" y="146">2</text>
<text x="26.4" y="146">3</text>
<text x="31.7" y="146">4</text>
<text x="56.2" y="146">1</text>
<text x="61.4" y="146">2</text>
<text x="66.6" y="146">3</text>
<text x="71.9" y="146">4</text>
<text x="150.5" y="147.1">1</text>
<text x="153.5" y="147.1">2</text>
<text x="156.5" y="147.1">3</text>
<text x="159.5" y="147.1">4</text>
<text x="162.5" y="147.1">5</text>
<text x="165.5" y="147.1">6</text>
<text x="15" y="151.2">5</text>
<text x="18.5" y="151.2">6</text>
<text x="22" y="151.2">7</text>
<text x="25.5" y="151.2">8</text>
<text x="29" y="151.2">9</text>
<text x="31.9" y="151.2">10</text>
<text x="55.3" y="151.2">5</text>
<text x="58.8" y="151.2">6</text>
<text x="62.3" y="151.2">7</text>
<text x="65.8" y="151.2">8</text>
<text x="69.3" y="151.2">9</text>
<text x="72.1" y="151.2">10</text>
<text x="92.5" y="151.1">90980-10871</text>
<text x="120" y="151.1">90980-10871</text>
<text x="150.5" y="151.1">7</text>
<text x="153.5" y="151.1">8</text>
<text x="156.5" y="151.1">9</text>
<text x="158.8" y="151.1">10</text>
<text x="161.9" y="151.1">11</text>
<text x="164.8" y="151.1">12</text>
<text x="18.4" y="161">90980-12226</text>
<text x="58.6" y="161">90980-12226</text>
<text x="152.4" y="160.7">90980-12552</text>
<text x="20.9" y="170.7">M23</text>
<text x="53" y="170.7">M48</text>
<text x="80.5" y="170.7">M52</text>
<text x="124.7" y="170.7">M59</text>
<text x="20.2" y="174.2">White</text>
<text x="52.5" y="174.2">Black</text>
<text x="80" y="174.2">Black</text>
<text x="124.1" y="174.2">White</text>
<text x="54.4" y="183.7">1</text>
<text x="81.9" y="183.7">1</text>
<text x="110.1" y="185.8">1</text>
<text x="113.1" y="185.8">2</text>
<text x="139.3" y="185.8">3</text>
<text x="142.3" y="185.8">4</text>
<text x="15.4" y="188.3">1</text>
<text x="18.9" y="188.3">2</text>
<text x="22.4" y="188.3">3</text>
<text x="25.9" y="188.3">4</text>
<text x="29.4" y="188.3">5</text>
<text x="48.8" y="191.6">90980-10871</text>
<text x="76.3" y="191.6">90980-10871</text>
<text x="108.1" y="190.1">5</text>
<text x="111.1" y="190.1">6</text>
<text x="114.1" y="190.1">7</text>
<text x="117.1" y="190.1">8</text>
<text x="120.1" y="190.1">9</text>
<text x="122.5" y="190.1">10</text>
<text x="125.6" y="190.1">11</text>
<text x="128.5" y="190.1">12</text>
<text x="131.6" y="190.1">13</text>
<text x="134.6" y="190.1">14</text>
<text x="137.6" y="190.1">15</text>
<text x="140.6" y="190.1">16</text>
<text x="143.6" y="190.1">17</text>
<text x="109.1" y="195">18</text>
<text x="112.1" y="195">19</text>
<text x="115.1" y="195">20</text>
<text x="121.1" y="195">21</text>
<text x="124.1" y="195">22</text>
<text x="127.1" y="195">23</text>
<text x="130.1" y="195">24</text>
<text x="136.1" y="195">25</text>
<text x="139.1" y="195">26</text>
<text x="142.1" y="195">27</text>
<text x="16.7" y="198.6">90980-12366</text>
<text x="120.4" y="209.3">90980-12B77</text>
<text x="52" y="218.9">M77</text>
<text x="121.9" y="218.9">R14</text>
<text x="51.4" y="222.5">Black</text>
<text x="121.2" y="222.5">Black</text>
<text x="118" y="232.9">1</text>
<text x="123.3" y="232.9">2</text>
<text x="128.6" y="232.9">3</text>
<text x="14.6" y="239.8">1</text>
<text x="17.8" y="239.8">2</text>
<text x="20.9" y="239.8">3</text>
<text x="24" y="239.7">4</text>
<text x="27" y="239.7">5</text>
<text x="30.1" y="239.7">6</text>
<text x="33.3" y="239.8">7</text>
<text x="36.4" y="239.8">8</text>
<text x="39.4" y="239.7">9</text>
<text x="41.9" y="239.8">10</text>
<text x="45.1" y="239.8">11</text>
<text x="14.1" y="243.2">12</text>
<text x="17.2" y="243.2">13</text>
<text x="20.3" y="243.3">14</text>
<text x="23.4" y="243.2">15</text>
<text x="26.4" y="243.2">16</text>
<text x="29.6" y="243.2">17</text>
<text x="32.6" y="243.2">18</text>
<text x="35.7" y="243.2">19</text>
<text x="38.7" y="243.2">20</text>
<text x="42" y="243.2">21</text>
<text x="45.1" y="243.2">22</text>
<text x="117.7" y="246.2">90980-11349</text>
<text x="47.7" y="255.4">90980-12B54</text>
</g>
</svg>
